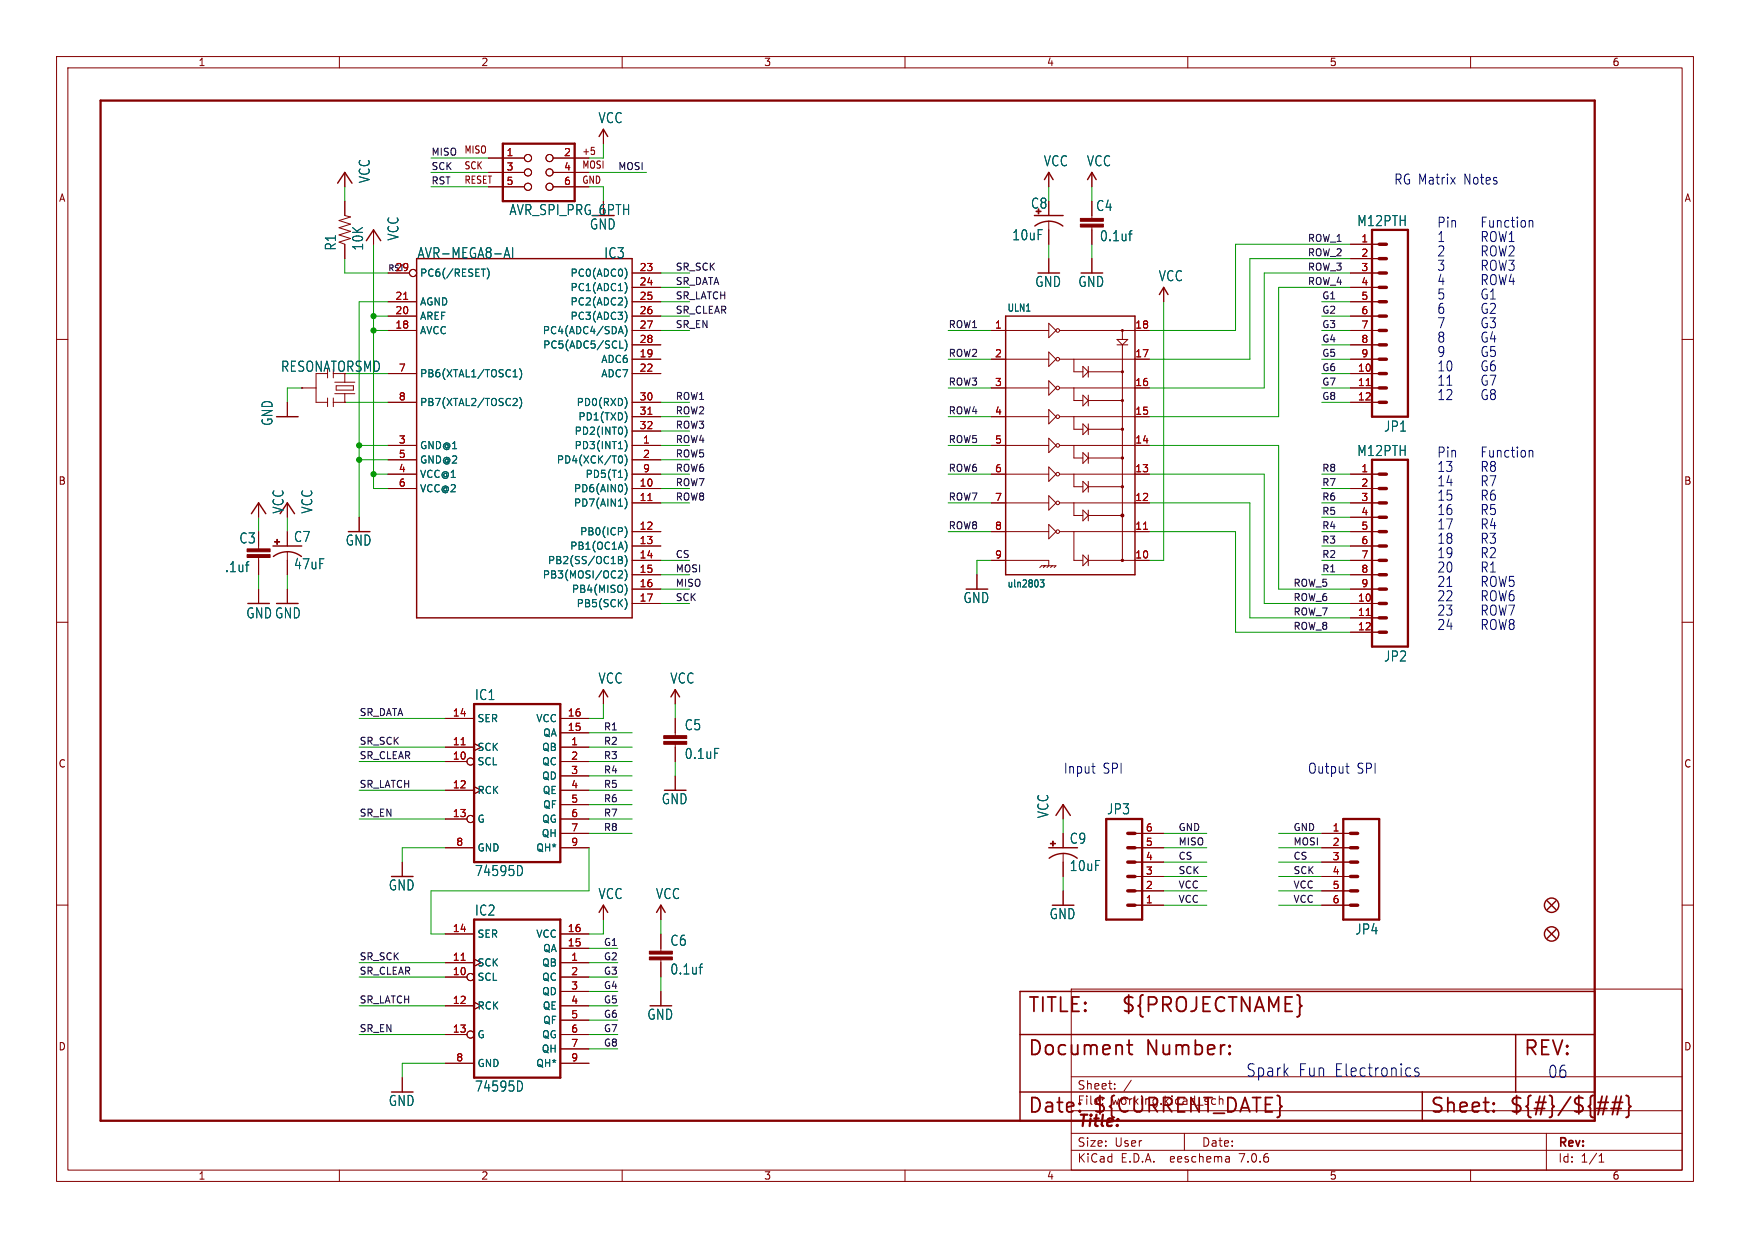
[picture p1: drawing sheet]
<svg xmlns="http://www.w3.org/2000/svg" width="309mm" height="219mm" viewBox="0 0 309 219" stroke-linecap="round" stroke-linejoin="round" font-family="sans-serif">
<g fill="none" stroke="#840000" stroke-width=".18">
<path d="M10 10h289.4v198.8h-289.4zM12 12h285.4v194.8h-285.4zM60 10v2M110 10v2M160 10v2M210 10v2M260 10v2M61 35.6v2.5l1 .3-2.1 .6 2.1 .6-2.1 .7 2.1 .6-2.1 .6 2.1 .7-2.1 .6 1.1 .4v2.5M61 30.5v2.5M86.4 27.9h6.3M86.4 30.5h6.3M86.4 33h6.3"/>
<path d="M97.8 27.9h6.3M97.8 30.5h6.3M97.8 33h6.3M105.1 26.7v.5M106.7 22.9v2.5M185.4 30.5v2.5M185.4 35.6v2.5M185.4 39.1v4.1M193 30.5v2.5M193 38.1v.5M10 60h2M66 40.6v2.6"/>
<path d="M68.6 48.3h3.8M68.6 53.3h5.1M68.6 55.9h5.1M68.6 58.4h5.1M111.8 48.3h5M111.8 50.8h5M111.8 53.3h5M111.8 55.9h5M111.8 58.4h5M175.3 58.4h10.1M185.4 45.7v2.6M185.4 57.1l1.3 1.3-1.3 1.3z"/>
<path d="M187.3 58.4h15.9M193 40.1v3.1M193 45.7v2.6M198.4 58.4v1.6M205.7 50.8v2.5M238.8 43.2h5M238.8 45.7h5M238.8 48.3h5M238.8 50.8h5M238.8 53.3h5M238.8 55.9h5M238.8 58.4h5"/>
<path d="M297.4 60h2M50.8 71.1v2.6M53.3 68.6h.1M53.3 68.6h2.6M55.9 66v5.1h2M57.9 70.4v1.5M58.9 71.1h2.1M58.9 70.4v1.5M59.2 67.6h3.5M59.2 69.6h3.5M59.4 68.2h3.1v.8h-3.1zM61 71.1h.1"/>
<path d="M61 66v1.6M61 69.6v1.5M68.6 66h5.1M68.6 71.1h5.1M68.6 78.7h5.1M111.8 66h5M111.8 71.1h5M111.8 61h5M111.8 63.5h5M111.8 78.7h5M111.8 73.7h5M111.8 76.2h5"/>
<path d="M175.3 68.6h10.1M175.3 63.5h10.1M175.3 78.7h10.1M175.3 73.7h10.1M185.4 62.2l1.3 1.3-1.3 1.3zM185.4 67.3l1.3 1.3-1.3 1.2zM185.4 72.4l1.3 1.3-1.3 1.2zM185.4 77.5l1.3 1.2-1.3 1.3zM187.3 68.6h15.9M187.3 63.5h15.9M187.3 78.7h15.9M187.3 73.7h15.9"/>
<path d="M189.9 63.5v2.2h1.6M189.9 68.6v2.2h1.6M189.9 73.7v2.2h1.6M189.9 78.7v2.3h1.6M191.5 64.8l.9 .9-.9 1zM191.5 69.8l.9 1-.9 1zM191.5 74.9l.9 1-.9 .9zM192.4 75.9h6M192.4 70.8h6M192.4 65.7h6M192.4 64.8v1.9M192.4 69.8v2"/>
<path d="M192.4 74.9v1.9M197.5 61h1.9M197.5 60h1.9l-1 1zM198.4 61v38.1M238.8 66h5M238.8 68.6h5M238.8 71.1h5M238.8 61h5M238.8 63.5h5M45.7 88.9v2.5M45.7 94v3M45.7 98.6v3"/>
<path d="M50.8 94v2.5M50.8 97.5v4.1M63.5 91.4v2.6M68.6 83.8h5.1M68.6 86.4h5.1M68.6 81.3h5.1M111.8 99.1h5M111.8 94h5M111.8 88.9h5M111.8 83.8h5M111.8 86.4h5M111.8 96.5h5"/>
<path d="M111.8 81.3h5M175.3 99.1h10.1v.9l-.3 .3M175.3 94h10.1M175.3 88.9h10.1M175.3 83.8h10.1M185.4 82.5l1.3 1.3-1.3 1.3zM185.4 87.6l1.3 1.3-1.3 1.3zM185.4 92.7l1.3 1.3-1.3 1.2zM187.3 94h15.9M187.3 88.9h15.9M187.3 83.8h15.9M189.9 94v5.1h1.6"/>
<path d="M189.9 83.8v2.2h1.6M189.9 88.9v2.2h1.6M191.5 98.1l.9 1-.9 .9zM191.5 80l.9 1-.9 .9zM191.5 85.1l.9 .9-.9 1zM191.5 90.2l.9 .9-.9 1zM192.4 99.1h10.8M192.4 91.1h6M192.4 86h6M192.4 81h6M192.4 80v1.9M192.4 85.1v1.9"/>
<path d="M192.4 90.2v1.9M192.4 98.1v1.9M238.8 99.1h5M238.8 94h5M238.8 88.9h5M238.8 83.8h5M238.8 86.4h5M238.8 96.5h5M238.8 91.4h5M10 110h2M45.7 104.1v2.6M50.8 104.1v2.6"/>
<path d="M111.8 101.6h5M111.8 104.1h5M111.8 106.7h5M172.7 101.6v2.5M183.8 100.3l.3-.3h2.6l-.3 .3M184.8 100l-.3 .3M186.1 100l-.4 .3M238.8 101.6h5M238.8 104.1h5M238.8 106.7h5M238.8 109.2h5M238.8 111.8h5"/>
<path d="M297.4 110h2M78.7 132.1h5.1M78.7 134.6h3.8M78.7 139.7h5.1M78.7 127h5.1M83.8 139.1l1.3 .6-1.3 .6M99.1 132.1h5M99.1 134.6h5M99.1 139.7h5M99.1 127h5M99.1 129.5h5M99.1 137.2h5"/>
<path d="M106.7 121.9v2.6M119.4 121.9v2.6M119.4 127v3M119.4 131.6v3M119.4 137.2v2.5M10 160h2M71.1 152.4v2.5M78.7 144.8h3.8M78.7 149.9h5.1M99.1 144.8h5M99.1 142.2h5M99.1 147.3h5"/>
<path d="M99.1 149.9h5M188 142.2v2.6M188 147.3v2.6M188 150.9v4M188 157.5v2.5M200.7 147.3h5M200.7 149.9h5M200.7 157.5h5M200.7 154.9h5M200.7 152.4h5M233.7 147.3h5.1M233.7 149.9h5.1"/>
<path d="M233.7 157.5h5.1M233.7 154.9h5.1M233.7 152.4h5.1M297.4 160h2M78.7 170.2h5.1M78.7 172.7h3.8M78.7 177.8h5.1M78.7 165.1h5.1M83.8 177.2l1.3 .6-1.3 .6M99.1 170.2h5M99.1 172.7h5M99.1 177.8h5"/>
<path d="M99.1 165.1h5M99.1 167.6h5M99.1 175.3h5M106.7 160v2.6M116.8 160v2.6M116.8 165.1v3M116.8 169.7v3M116.8 175.3v2.5M189.4 174.8h108v32h-108zM200.7 160h5M233.7 160h5.1M71.1 190.5v2.5"/>
<path d="M78.7 182.9h3.8M78.7 188h5.1M99.1 182.9h5M99.1 180.3h5M99.1 185.4h5M99.1 188h5M189.4 196.3h108M189.4 190.3h108M197.1 192.4v.1M197.1 191.6v.1M200 191l-1.3 1.9M60 206.8v2"/>
<path d="M110 206.8v2M160 206.8v2M189.4 203.3h108M189.4 200.3h108M209.4 200.3v3M210 206.8v2M217.3 204.5l.1 .9M217.4 205.4h-.2M217.4 204.8l-.2 .1M260 206.8v2M273.4 200.3v6.5M282.7 205.4h.9"/>
<path d="M282.7 204.4l.4-.5v1.5"/>
<circle cx="93.3" cy="30.5" r=".63"/>
<circle cx="93.3" cy="33" r=".63"/>
<circle cx="93.3" cy="27.9" r=".63"/>
<circle cx="97.2" cy="30.5" r=".63"/>
<circle cx="97.2" cy="33" r=".63"/>
<circle cx="97.2" cy="27.9" r=".63"/>
<circle cx="73" cy="48.3" r=".63"/>
<circle cx="187" cy="58.4" r=".32"/>
<circle cx="198.4" cy="58.4" r=".14"/>
<circle cx="187" cy="68.6" r=".32"/>
<circle cx="187" cy="73.7" r=".32"/>
<circle cx="187" cy="78.7" r=".32"/>
<circle cx="187" cy="63.5" r=".32"/>
<circle cx="198.4" cy="75.9" r=".2"/>
<circle cx="198.4" cy="65.7" r=".14"/>
<circle cx="198.4" cy="65.7" r=".18"/>
<circle cx="198.4" cy="70.8" r=".19"/>
<circle cx="187" cy="83.8" r=".32"/>
<circle cx="187" cy="94" r=".32"/>
<circle cx="187" cy="88.9" r=".32"/>
<circle cx="198.4" cy="99.1" r=".2"/>
<circle cx="198.4" cy="86" r=".2"/>
<circle cx="198.4" cy="81" r=".2"/>
<circle cx="198.4" cy="91.1" r=".2"/>
<circle cx="198.4" cy="99.1" r=".14"/>
<circle cx="198.4" cy="91.1" r=".26"/>
<circle cx="83.2" cy="134.6" r=".63"/>
<circle cx="83.2" cy="144.8" r=".63"/>
<circle cx="83.2" cy="172.7" r=".63"/>
<circle cx="83.2" cy="182.9" r=".63"/>
</g>
<path d="M17.8 17.8h264.1v180.3h-264.1zM88.9 25.4h12.7v10.2h-12.7zM242.6 40.6h6.3v33.1h-6.3zM242.6 81.3h6.3v33h-6.3zM83.8 124.5h15.3v27.9h-15.3zM195.6 144.8h6.3v17.8h-6.3zM237.5 144.8h6.3v17.8h-6.3zM83.8 162.6h15.3v27.9h-15.3z" fill="none" stroke="#840000" stroke-width=".41"/>
<g fill="none" stroke="#840000" stroke-width=".61">
<path d="M243.8 43.2h1.3M243.8 45.7h1.3M243.8 48.3h1.3M243.8 50.8h1.3M243.8 53.3h1.3M243.8 55.9h1.3M243.8 58.4h1.3M243.8 61h1.3M243.8 63.5h1.3M243.8 66h1.3M243.8 68.6h1.3M243.8 71.1h1.3"/>
<path d="M243.8 83.8h1.3M243.8 86.4h1.3M243.8 88.9h1.3M243.8 91.4h1.3M243.8 94h1.3M243.8 96.5h1.3M243.8 99.1h1.3M243.8 101.6h1.3M243.8 104.1h1.3M243.8 106.7h1.3M243.8 109.2h1.3M243.8 111.8h1.3"/>
<path d="M199.4 157.5h1.3M199.4 154.9h1.3M199.4 152.4h1.3M199.4 149.9h1.3M199.4 147.3h1.3M238.8 157.5h1.2M238.8 154.9h1.2M238.8 152.4h1.2M238.8 149.9h1.2M238.8 147.3h1.2M199.4 160h1.3M238.8 160h1.2"/>
</g>
<path d="M71.4 52.9h.7M114.5 73.2h.8M241.5 68.2h.8M114.5 88.5h.8M202.2 93.6h.7M241.5 108.8h.8M81.5 131.7h.7M81.5 169.8h.7" fill="none" stroke="#a90000" stroke-width=".18"/>
<g fill="none" stroke="#840000" stroke-width=".25">
<path d="M59.7 32.4l1.3-1.9 1.2 1.9M105.9 24.1l.8-1.2 .7 1.2M182.9 38.1h5.1M183 40a4.1 4.1 0 0 1 4.9 0M184.7 31.7l.7-1.2 .8 1.2M192.3 31.7l.7-1.2 .8 1.2M64.8 42.5l1.2-1.9 1.3 1.9M73.7 45.7h38.1v63.5h-38.1zM177.8 55.9h22.9v45.7h-22.9zM205 52.1l.7-1.3 .8 1.3M48.9 73.7h3.8M44.4 90.8l1.3-1.9 1.3 1.9"/>
<path d="M48.3 96.5h5M50.8 97.5a4.1 4.1 0 0 0-2.5 .9M50.8 97.5a4.1 4.1 0 0 1 2.5 .9M50.8 88.9l1.3 1.9M43.8 106.7h3.8M48.9 106.7h3.8M105.9 123.2l.8-1.3 .7 1.3M118.6 123.2l.8-1.3 .7 1.3M185.4 149.9h5.1M186.7 144.1l1.3-1.9 1.2 1.9M188 150.9a4.1 4.1 0 0 0-2.5 .8M188 150.9a4.1 4.1 0 0 1 2.4 .8"/>
<path d="M273.6 159.3l1.5 1.5M275.1 159.3l-1.5 1.5M105.9 161.3l.8-1.3 .7 1.3M116.1 161.3l.7-1.3 .8 1.3M180.3 175.3h101.6v22.8h-101.6zM273.6 164.3l1.5 1.6M275.1 164.3l-1.5 1.6M180.3 193h101.6M180.3 182.9h101.6M251.5 193v5.1M268 182.9v10.1"/>
<circle cx="274.3" cy="160" r="1.27"/>
<circle cx="274.3" cy="165.1" r="1.27"/>
</g>
<g fill="none" stroke="#006464" stroke-width=".18">
<path d="M85.1 47.6h.7M86.1 47.4a1.46 1.46 0 0 1 0 1.9M89.1 45.6l.5-1.8 .5 1.8M89.3 45.1h.7M90.6 43.8v1.8M109.5 58.6h.6M109.8 57.7l.4 1.3M110.5 47.4a1.49 1.49 0 0 1 0 1.9M110.5 50a1.49 1.49 0 0 1 0 1.8M110.5 52.5a1.49 1.49 0 0 1 0 1.8M110.5 55.1a1.49 1.49 0 0 1 0 1.8M110.5 57.6a1.47 1.47 0 0 1 0 1.9"/>
<path d="M199.6 41.4h.5M200.1 40.8l-.3 .1M90.7 66.6h.7M90.9 70.4l.4 .1 .1 .3-.7 .9h.7M91 65.5l.1-.2v1.3M91.9 65.2a1.46 1.46 0 0 1 0 1.9M91.9 70.2a1.46 1.46 0 0 1 0 2M109.6 61.5h.6M110.5 77.9a1.46 1.46 0 0 1 0 1.9M110.5 60.1a1.46 1.46 0 0 1 0 1.9M110.5 75.4a1.47 1.47 0 0 1 0 1.9M110.7 70.5l.1 .6-.1 .8"/>
<path d="M110.8 73.3v.9M109.3 98.4l.6 .1 .1 .2-.2 .3M109.3 99h.5M109.6 80.6a.68 .68 0 0 1 .5 .6 .68 .68 0 0 1-.5 .7M109.8 99l.3 .2-.1 .3-.7 .1M110.5 80.4a1.46 1.46 0 0 1 0 1.9M110.5 88a1.46 1.46 0 0 1 0 2M110.5 93.1a1.46 1.46 0 0 1 0 1.9M110.5 95.6a1.46 1.46 0 0 1 0 2M110.5 98.2a1.46 1.46 0 0 1 0 1.9M110.5 83a1.49 1.49 0 0 1 0 1.8M110.5 85.5a1.47 1.47 0 0 1 0 1.9"/>
<path d="M109.5 100.9l.4 .1 .2 .3-.8 .9h.8M110.5 100.7a1.46 1.46 0 0 1 0 2M110.5 103.3a1.49 1.49 0 0 1 0 1.8M110.5 105.9a1.47 1.47 0 0 1 0 1.8M183.9 102.5h.7l-.4 .5 .3 .1v.5l-.1 .2-.5-.2M91.9 153a1.03 1.03 0 0 1 0 1.8M123.6 171h.6M124.2 170.4l-.3 .1M91.9 191.1a1.03 1.03 0 0 1 0 1.8"/>
</g>
<g fill="none" stroke="#840000" stroke-width=".32">
<path d="M190.9 196.3l.1 .1-.1 .2M199.2 184.7h1M199.6 183.9v2.1l.1 .3 .5 .1M217.4 186.2l.1 .1-.1 .1M217.4 186.2l-.1 .1 .1 .1M217.4 184.8v.3M217.4 186.2v.2M217.4 184.8l.1 .1-.1 .2M217.4 184.8l-.1 .1 .1 .2M264.1 196.3l.1 .1-.1 .2M264.1 196.3l-.1 .1 .1 .2M264.1 195v.2"/>
<path d="M264.1 196.3v.3M264.1 195l.1 .1-.1 .1M264.1 195l-.1 .1 .1 .1M282.3 196h1.8M282.5 194.9h1.8M284.1 193.8l-.7 3.2M284.8 196h1.8M285.1 194.9h1.8M285.8 193.8l-.7 3.2M286.6 193.8l-.7 3.2M287.5 193.7l.3 .1 .2 .2v1.2l.3 .4-.3 .4v1.2l-.2 .2-.3 .1"/>
</g>
<g fill="#840000" stroke="#840000" stroke-width=".18">
<path d="M43.7 98h4.1v.6h-4.1z"/>
<path d="M43.7 97h4.1v.5h-4.1z"/>
<path d="M185.7 149.1h.9v.1h-.9z"/>
<path d="M186.1 148.7h.1v.9h-.1z"/>
<path d="M191 38.6h4.1v.5h-4.1z"/>
<path d="M191 39.6h4.1v.5h-4.1z"/>
<path d="M114.8 169.2h4.1v.5h-4.1z"/>
<path d="M114.8 168.1h4.1v.6h-4.1z"/>
<path d="M117.3 131.1h4.1v.5h-4.1z"/>
<path d="M117.3 130h4.1v.6h-4.1z"/>
<path d="M48.5 95.7h.9v.2h-.9z"/>
<path d="M48.9 95.3h.2v.9h-.2z"/>
<circle cx="198.4" cy="91.1" r=".14"/>
<circle cx="198.4" cy="81" r=".14"/>
<circle cx="198.4" cy="75.9" r=".14"/>
<circle cx="198.4" cy="58.4" r=".14"/>
</g>
<path d="M270.4 39.1a.37 .37 0 0 1 .5 0l.1 1.1M270.4 79.8a.37 .37 0 0 1 .5-.1l.1 1.1M193 135.5h.6M193.5 136.7h.1M237.9 135.5h.6M238.2 136.6l.3 .1M250.8 188.9l-.4-.1a.38 .38 0 0 0-.3 .3 .38 .38 0 0 0 .3 .4h.2a.38 .38 0 0 1 .3 .4 .38 .38 0 0 1-.3 .3l-.5-.1" fill="none" stroke="#0000c2" stroke-width=".18"/>
<g fill="none" stroke="#009600" stroke-width=".18">
<path d="M61 33v2.6M76.2 30.5h10.2M76.2 27.9h10.2M76.2 33h10.2M104.1 30.5h10.2M106.7 25.4v2.5h-2.6M106.7 33v2.6M185.4 33v2.6M193 33v2.6M61 45.7v2.6h7.6M66 58.4h2.6M66 55.9h2.6"/>
<path d="M66 43.2v43.2h2.6M68.6 53.3h-5.1v38.1M116.8 58.4h5.1M116.8 48.3h5.1M116.8 55.9h5.1M116.8 53.3h5.1M116.8 50.8h5.1M167.6 58.4h7.7M185.4 43.2v2.5M193 43.2v2.5M205.7 53.3v45.8h-2.5M233.7 58.4h5.1"/>
<path d="M233.7 55.9h5.1M233.7 53.3h5.1M238.8 45.7h-17.8v17.8h-17.8M238.8 43.2h-20.4v15.2h-15.2M238.8 50.8h-12.7v22.9h-22.9M238.8 48.3h-15.3v20.3h-20.3M53.3 68.6h-2.5v2.5M61 66h7.6M61 71.1h7.6M63.5 78.7h5.1M116.8 78.7h5.1M116.8 73.7h5.1"/>
<path d="M116.8 71.1h5.1M116.8 76.2h5.1M167.6 68.6h7.7M167.6 63.5h7.7M167.6 78.7h7.7M167.6 73.7h7.7M203.2 78.7h22.9v25.4h12.7M233.7 68.6h5.1M233.7 63.5h5.1M233.7 66h5.1M233.7 71.1h5.1M233.7 61h5.1"/>
<path d="M45.7 91.4v2.6M50.8 91.4v2.6M63.5 81.3h5.1M66 83.8h2.6M116.8 99.1h5.1M116.8 88.9h5.1M116.8 83.8h5.1M116.8 81.3h5.1M116.8 86.4h5.1M167.6 94h7.7M167.6 88.9h7.7M167.6 83.8h7.7"/>
<path d="M175.3 99.1h-2.6v2.5M203.2 88.9h17.8v20.3h17.8M203.2 94h15.2v17.8h20.4M203.2 83.8h20.3v22.9h15.3M233.7 99.1h5.1M233.7 94h5.1M233.7 88.9h5.1M233.7 83.8h5.1M233.7 86.4h5.1M233.7 96.5h5.1M233.7 91.4h5.1M45.7 101.6v2.5"/>
<path d="M50.8 101.6v2.5M116.8 106.7h5.1M116.8 104.1h5.1M116.8 101.6h5.1M233.7 101.6h5.1M63.5 134.6h15.2M63.5 139.7h15.2M63.5 132.1h15.2M63.5 127h15.2M104.1 134.6h7.7M104.1 139.7h7.7M104.1 132.1h7.7"/>
<path d="M104.1 129.5h7.7M104.1 137.2h7.7M106.7 124.5v2.5h-2.6M119.4 124.5v2.5M119.4 134.6v2.6M63.5 144.8h15.2M78.7 149.9h-7.6v2.5M104.1 149.9v7.6h-27.9v7.6h2.5M104.1 147.3h7.7M104.1 144.8h7.7M104.1 142.2h7.7M188 144.8v2.5"/>
<path d="M188 154.9v2.6M205.7 152.4h7.7M205.7 149.9h7.7M205.7 154.9h7.7M205.7 157.5h7.7M205.7 147.3h7.7M226.1 152.4h7.6M226.1 149.9h7.6M226.1 154.9h7.6M226.1 157.5h7.6M226.1 147.3h7.6M63.5 172.7h15.2"/>
<path d="M63.5 170.2h15.2M63.5 177.8h15.2M104.1 175.3h5.1M104.1 167.6h5.1M104.1 172.7h5.1M104.1 170.2h5.1M104.1 177.8h5.1M106.7 162.6v2.5h-2.6M116.8 162.6v2.5M116.8 172.7v2.6M205.7 160h7.7M226.1 160h7.6"/>
<path d="M63.5 182.9h15.2M78.7 188h-7.6v2.5M104.1 182.9h5.1M104.1 180.3h5.1M104.1 185.4h5.1"/>
</g>
<g fill="#009600" stroke="#009600" stroke-width=".18">
<circle cx="63.5" cy="78.7" r=".46"/>
<circle cx="63.5" cy="81.3" r=".46"/>
<circle cx="66" cy="55.9" r=".46"/>
<circle cx="66" cy="58.4" r=".46"/>
<circle cx="66" cy="83.8" r=".46"/>
</g>
<g font-size="3.5" fill="#840000">
<text x="181.6" y="179.4">TITLE:</text>
<text x="198.1" y="179.4">${PROJECTNAME}</text>
<text x="181.6" y="187">Document</text>
<text x="202.6" y="187">Number:</text>
<text x="269.2" y="187">REV:</text>
<text x="181.6" y="197.1">Date:</text>
<text x="193" y="197.1">${CURRENT_DATE}</text>
<text x="252.7" y="197.1">Sheet:</text>
<text x="266.7" y="197.1">${#}/${##}</text>
</g>
<g font-size="3" fill="#0000c2">
<text x="220.2" y="190.5">Spark</text>
<text x="229.5" y="190.5">Fun Electronics</text>
<text x="273.6" y="190.8">06</text>
</g>
<text font-size="2.8" fill="#840000" x="190.4" y="199.7">Title:</text>
<g font-size="2.5" fill="#006464">
<text x="105.7" y="22">VCC</text>
<text x="184.5" y="29.6">VCC</text>
<text x="192.1" y="29.6">VCC</text>
<text x="65.6" y="32.5" transform="rotate(-90 65.6 32.5)">VCC</text>
<text x="90" y="38.2">AVR_SPI_PRG_6PTH</text>
<text x="104.2" y="40.8">GND</text>
<text x="182.2" y="37.1">C8</text>
<text x="239.9" y="40.2">M12PTH</text>
<text x="59.6" y="44.4" transform="rotate(-90 59.6 44.4)">R1</text>
<text x="64.4" y="44.4" transform="rotate(-90 64.4 44.4)">10K</text>
<text x="70.7" y="42.6" transform="rotate(-90 70.7 42.6)">VCC</text>
<text x="73.7" y="45.9">AVR-MEGA8-AI</text>
<text x="106.7" y="45.9">IC3</text>
<text x="178.9" y="42.7">10uF</text>
<text x="194.4" y="42.9">0.1uf</text>
<text x="182.9" y="50.9">GND</text>
<text x="190.6" y="50.9">GND</text>
<text x="204.8" y="49.9">VCC</text>
<text x="48.4" y="75.4" transform="rotate(-90 48.4 75.4)">GND</text>
<text x="244.6" y="76.5">JP1</text>
<text x="239.9" y="80.8">M12PTH</text>
<text x="50.4" y="90.9" transform="rotate(-90 50.4 90.9)">VCC</text>
<text x="55.4" y="90.9" transform="rotate(-90 55.4 90.9)">VCC</text>
<text x="39.7" y="101.4">.1uf</text>
<text x="42.2" y="96.3">C3</text>
<text x="51.9" y="96">C7</text>
<text x="51.9" y="100.9">47uF</text>
<text x="61" y="96.7">GND</text>
<text x="170.2" y="106.8">GND</text>
<text x="43.4" y="109.5">GNDGND</text>
<text x="244.6" y="117.2">JP2</text>
<text x="83.9" y="124">IC1</text>
<text x="105.7" y="121">VCC</text>
<text x="118.4" y="121">VCC</text>
<text x="121" y="129.3">C5</text>
<text x="121" y="134.4">0.1uF</text>
<text x="116.9" y="142.4">GND</text>
<text x="185.6" y="144.7" transform="rotate(-90 185.6 144.7)">VCC</text>
<text x="189" y="149.4">C9</text>
<text x="195.6" y="144.2">JP3</text>
<text x="83.9" y="155.1">74595D</text>
<text x="189" y="154.2">10uF</text>
<text x="68.6" y="157.6">GND</text>
<text x="105.7" y="159.1">VCC</text>
<text x="115.9" y="159.1">VCC</text>
<text x="83.9" y="162.1">IC2</text>
<text x="118.4" y="167.4">C6</text>
<text x="185.5" y="162.7">GND</text>
<text x="239.5" y="165.4">JP4</text>
<text x="118.4" y="172.5">0.1uf</text>
<text x="114.4" y="180.5">GND</text>
<text x="68.6" y="195.7">GND</text>
<text x="83.9" y="193.2">74595D</text>
</g>
<g font-size="2.5" fill="#0000c2">
<text x="246.4" y="32.8">RG Matrix</text>
<text x="258.9" y="32.8">Notes</text>
<text x="254" y="40.4">Pin</text>
<text x="261.6" y="40.4">Function</text>
<text x="254" y="45.5">2</text>
<text x="254" y="42.9">1</text>
<text x="261.6" y="42.9">ROW1</text>
<text x="261.6" y="45.5">ROW2</text>
<text x="254" y="48">3</text>
<text x="254" y="50.6">4</text>
<text x="254" y="53.1">5</text>
<text x="261.6" y="48">ROW3</text>
<text x="261.6" y="50.6">ROW4</text>
<text x="261.6" y="53.1">G1</text>
<text x="254" y="55.6">6</text>
<text x="254" y="58.2">7</text>
<text x="261.6" y="58.2">G3</text>
<text x="261.6" y="55.6">G2</text>
<text x="254" y="65.8">10</text>
<text x="254" y="63.3">9</text>
<text x="254" y="60.7">8</text>
<text x="261.6" y="63.3">G5</text>
<text x="261.6" y="65.8">G6</text>
<text x="261.6" y="60.7">G4</text>
<text x="254" y="70.9">12</text>
<text x="254" y="68.3">11</text>
<text x="261.6" y="70.9">G8</text>
<text x="261.6" y="68.3">G7</text>
<text x="254" y="83.6">13</text>
<text x="254" y="81">Pin</text>
<text x="261.6" y="81">Function</text>
<text x="261.6" y="83.6">R8</text>
<text x="254" y="88.7">15</text>
<text x="254" y="86.1">14</text>
<text x="261.6" y="88.7">R6</text>
<text x="261.6" y="86.1">R7</text>
<text x="254" y="91.2">16</text>
<text x="254" y="93.7">17</text>
<text x="261.6" y="93.7">R4</text>
<text x="261.6" y="91.2">R5</text>
<text x="254" y="96.3">18</text>
<text x="254" y="101.4">20</text>
<text x="254" y="98.8">19</text>
<text x="261.6" y="101.4">R1</text>
<text x="261.6" y="96.3">R3</text>
<text x="261.6" y="98.8">R2</text>
<text x="254" y="106.4">22</text>
<text x="254" y="103.9">21</text>
<text x="261.6" y="103.9">ROW5</text>
<text x="261.6" y="106.4">ROW6</text>
<text x="254" y="111.5">24</text>
<text x="254" y="109">23</text>
<text x="261.6" y="109">ROW7</text>
<text x="261.6" y="111.5">ROW8</text>
<text x="188" y="136.9">Input</text>
<text x="195" y="136.9">SPI</text>
<text x="231.1" y="136.9">Output</text>
<text x="239.9" y="136.9">SPI</text>
</g>
<g font-size="2.5" fill="#840000">
<text x="193.7" y="37.5">C4</text>
<text x="49.6" y="65.9">RESONATORSMD</text>
</g>
<g font-size="2.1" fill="#840000">
<text x="190.4" y="195.5">File:</text>
<text x="190.4" y="192.8">Sheet:</text>
<text x="196.5" y="195.5">working.kicad_sch</text>
<text x="190.4" y="202.9">Size:</text>
<text x="197.1" y="202.9">User</text>
<text x="212.4" y="202.9">Date:</text>
<text x="275.4" y="203.1">Rev:</text>
<text x="190.4" y="205.7">KiCad</text>
<text x="198.1" y="205.7">E.D.A.</text>
<text x="207" y="205.7">eeschema</text>
<text x="219.4" y="205.7">7.0.6</text>
<text x="275.4" y="205.7">Id:</text>
<text x="279.5" y="205.7">1/1</text>
</g>
<g font-size="1.8" fill="#840000">
<text x="35" y="11.9">1</text>
<text x="85" y="11.9">2</text>
<text x="135" y="11.9">3</text>
<text x="185" y="11.9">4</text>
<text x="235" y="11.9">5</text>
<text x="285" y="11.9">6</text>
<text x="82" y="27.3">MISO</text>
<text x="102.8" y="27.6">+5</text>
<text x="10.3" y="35.9">A</text>
<text x="82" y="32.7">RESET</text>
<text x="82" y="30.1">SCK</text>
<text x="102.8" y="30">MOSI</text>
<text x="297.7" y="35.9">A</text>
<text x="10.3" y="85.9">B</text>
<text x="297.6" y="85.9">B</text>
<text x="10.3" y="135.9">C</text>
<text x="297.6" y="135.9">C</text>
<text x="10.3" y="185.9">D</text>
<text x="297.6" y="185.9">D</text>
<text x="35" y="208.7">1</text>
<text x="85" y="208.7">2</text>
<text x="135" y="208.7">3</text>
<text x="185" y="208.7">4</text>
<text x="235" y="208.7">5</text>
<text x="285" y="208.7">6</text>
</g>
<g font-size="1.8" fill="#a90000">
<text x="89.5" y="27.7">1</text>
<text x="99.6" y="27.7">2</text>
<text x="89.5" y="30.2">3</text>
<text x="89.5" y="32.8">5</text>
<text x="99.6" y="30.2">4</text>
<text x="99.6" y="32.8">6</text>
<text x="240.6" y="42.9">1</text>
<text x="240.6" y="45.5">2</text>
<text x="69.8" y="53.1">21</text>
<text x="69.8" y="48">29</text>
<text x="113" y="48">23</text>
<text x="113" y="50.5">24</text>
<text x="113" y="53.1">25</text>
<text x="240.6" y="48">3</text>
<text x="240.6" y="50.5">4</text>
<text x="240.6" y="53.1">5</text>
<text x="69.8" y="58.2">18</text>
<text x="69.8" y="55.6">20</text>
<text x="113" y="55.6">26</text>
<text x="113" y="58.2">27</text>
<text x="175.8" y="58.2">1</text>
<text x="200.6" y="58.2">18</text>
<text x="240.6" y="55.6">6</text>
<text x="240.6" y="58.2">7</text>
<text x="70.4" y="65.8">7</text>
<text x="113" y="63.2">19</text>
<text x="113" y="65.8">22</text>
<text x="113" y="60.7">28</text>
<text x="175.8" y="63.2">2</text>
<text x="200.6" y="63.2">17</text>
<text x="240" y="65.8">10</text>
<text x="240.6" y="60.7">8</text>
<text x="240.6" y="63.2">9</text>
<text x="70.4" y="70.9">8</text>
<text x="113" y="70.9">30</text>
<text x="175.8" y="68.3">3</text>
<text x="200.6" y="68.3">16</text>
<text x="240" y="68.3">11</text>
<text x="240" y="70.9">12</text>
<text x="113" y="73.4">31</text>
<text x="113" y="75.9">32</text>
<text x="175.8" y="73.4">4</text>
<text x="200.6" y="73.4">15</text>
<text x="70.4" y="78.5">3</text>
<text x="70.4" y="83.6">4</text>
<text x="70.4" y="81">5</text>
<text x="113.6" y="78.5">1</text>
<text x="113.6" y="81">2</text>
<text x="113.6" y="83.6">9</text>
<text x="175.8" y="78.5">5</text>
<text x="175.8" y="83.6">6</text>
<text x="200.6" y="83.6">13</text>
<text x="200.6" y="78.5">14</text>
<text x="240.6" y="83.6">1</text>
<text x="70.4" y="86.1">6</text>
<text x="113" y="86.1">10</text>
<text x="113" y="88.6">11</text>
<text x="175.8" y="88.6">7</text>
<text x="200.6" y="88.6">12</text>
<text x="240.6" y="86.1">2</text>
<text x="240.6" y="88.6">3</text>
<text x="113" y="93.7">12</text>
<text x="175.8" y="93.7">8</text>
<text x="200.6" y="93.7">11</text>
<text x="240.6" y="91.2">4</text>
<text x="240.6" y="93.7">5</text>
<text x="113" y="96.3">13</text>
<text x="113" y="98.8">14</text>
<text x="113" y="101.3">15</text>
<text x="175.8" y="98.8">9</text>
<text x="200.6" y="98.8">10</text>
<text x="240.6" y="96.3">6</text>
<text x="240.6" y="98.8">7</text>
<text x="240.6" y="101.3">8</text>
<text x="113" y="103.9">16</text>
<text x="113" y="106.4">17</text>
<text x="240" y="106.4">10</text>
<text x="240.6" y="103.9">9</text>
<text x="240" y="109">11</text>
<text x="240" y="111.5">12</text>
<text x="80" y="131.8">11</text>
<text x="80" y="126.7">14</text>
<text x="100.3" y="129.3">15</text>
<text x="100.3" y="126.7">16</text>
<text x="100.9" y="131.8">1</text>
<text x="80" y="134.4">10</text>
<text x="100.9" y="134.4">2</text>
<text x="100.9" y="136.9">3</text>
<text x="80" y="139.4">12</text>
<text x="100.9" y="139.4">4</text>
<text x="100.9" y="142">5</text>
<text x="80" y="144.5">13</text>
<text x="80.6" y="149.6">8</text>
<text x="100.9" y="144.5">6</text>
<text x="100.9" y="147.1">7</text>
<text x="100.9" y="149.6">9</text>
<text x="202.5" y="149.6">5</text>
<text x="202.5" y="147.1">6</text>
<text x="235.5" y="147.1">1</text>
<text x="235.5" y="149.6">2</text>
<text x="202.5" y="154.7">3</text>
<text x="202.5" y="152.1">4</text>
<text x="235.5" y="152.1">3</text>
<text x="235.5" y="154.7">4</text>
<text x="202.5" y="159.8">1</text>
<text x="202.5" y="157.2">2</text>
<text x="235.5" y="157.2">5</text>
<text x="235.5" y="159.8">6</text>
<text x="80" y="164.8">14</text>
<text x="100.3" y="167.4">15</text>
<text x="100.3" y="164.8">16</text>
<text x="80" y="172.5">10</text>
<text x="80" y="169.9">11</text>
<text x="100.9" y="169.9">1</text>
<text x="100.9" y="172.5">2</text>
<text x="80" y="177.5">12</text>
<text x="100.9" y="175">3</text>
<text x="100.9" y="177.5">4</text>
<text x="80" y="182.6">13</text>
<text x="100.9" y="180.1">5</text>
<text x="100.9" y="182.6">6</text>
<text x="100.9" y="185.2">7</text>
<text x="80.6" y="187.7">8</text>
<text x="100.9" y="187.7">9</text>
</g>
<text font-size="1.8" fill="#009600" x="102.8" y="32.7">GND</text>
<g font-size="1.8" fill="#006464">
<text x="74.2" y="49.1">PC6(/RESET)</text>
<text x="100.8" y="49.1">PC0(ADC0)</text>
<text x="100.8" y="51.7">PC1(ADC1)</text>
<text x="74.2" y="59.3">AVCC</text>
<text x="74.2" y="56.7">AREF</text>
<text x="74.2" y="54.2">AGND</text>
<text x="95.9" y="59.3">PC4(ADC4/SDA)</text>
<text x="100.8" y="54.2">PC2(ADC2)</text>
<text x="100.8" y="56.7">PC3(ADC3)</text>
<text x="178" y="55.3">ULN1</text>
<text x="95.9" y="61.8">PC5(ADC5/SCL)</text>
<text x="106.2" y="64.4">ADC6</text>
<text x="74.2" y="66.9">PB6(XTAL1/TOSC1)</text>
<text x="74.2" y="72">PB7(XTAL2/TOSC2)</text>
<text x="101.9" y="72">PD0(RXD)</text>
<text x="106.2" y="66.9">ADC7</text>
<text x="101.5" y="77.1">PD2(INT0)</text>
<text x="102.2" y="74.5">PD1(TXD)</text>
<text x="74.2" y="79.6">GND@1</text>
<text x="74.2" y="82.1">GND@2</text>
<text x="98.3" y="82.1">PD4(XCK/T0)</text>
<text x="101.5" y="79.6">PD3(INT1)</text>
<text x="74.2" y="84.7">VCC@1</text>
<text x="74.2" y="87.2">VCC@2</text>
<text x="101.4" y="87.2">PD6(AIN0)</text>
<text x="101.4" y="89.8">PD7(AIN1)</text>
<text x="103.4" y="84.7">PD5(T1)</text>
<text x="102.5" y="94.8">PB0(ICP)</text>
<text x="96.8" y="99.9">PB2(SS/OC1B)</text>
<text x="100.7" y="97.4">PB1(OC1A)</text>
<text x="95.9" y="102.5">PB3(MOSI/OC2)</text>
<text x="101" y="105">PB4(MISO)</text>
<text x="101.9" y="107.5">PB5(SCK)</text>
<text x="178" y="104.1">uln2803</text>
<text x="84.3" y="127.9">SER</text>
<text x="94.7" y="127.9">VCC</text>
<text x="95.9" y="130.4">QA</text>
<text x="84.3" y="135.5">SCL</text>
<text x="84.3" y="132.9">SCK</text>
<text x="95.7" y="132.9">QB</text>
<text x="95.7" y="135.5">QC</text>
<text x="84.3" y="140.6">RCK</text>
<text x="95.7" y="138">QD</text>
<text x="95.9" y="140.6">QE</text>
<text x="95.9" y="143.1">QF</text>
<text x="84.3" y="145.6">G</text>
<text x="95.7" y="148.2">QH</text>
<text x="95.7" y="145.6">QG</text>
<text x="84.3" y="150.7">GND</text>
<text x="94.7" y="150.7">QH*</text>
<text x="84.3" y="166">SER</text>
<text x="94.7" y="166">VCC</text>
<text x="84.3" y="173.6">SCL</text>
<text x="84.3" y="171">SCK</text>
<text x="95.7" y="171">QB</text>
<text x="95.7" y="173.6">QC</text>
<text x="95.9" y="168.5">QA</text>
<text x="84.3" y="178.7">RCK</text>
<text x="95.7" y="176.1">QD</text>
<text x="95.9" y="178.7">QE</text>
<text x="84.3" y="183.7">G</text>
<text x="95.7" y="183.7">QG</text>
<text x="95.9" y="181.2">QF</text>
<text x="84.3" y="188.8">GND</text>
<text x="94.7" y="188.8">QH*</text>
<text x="95.7" y="186.3">QH</text>
</g>
<g font-size="1.7" fill="#0f0f0f">
<text x="76.2" y="27.6">MISO</text>
<text x="76.2" y="32.7">RST</text>
<text x="76.2" y="30.1">SCK</text>
<text x="109.2" y="30.1">MOSI</text>
<text x="119.4" y="47.9">SR_SCK</text>
<text x="231.1" y="42.8">ROW_1</text>
<text x="231.1" y="45.4">ROW_2</text>
<text x="231.1" y="47.9">ROW_3</text>
<text x="119.4" y="50.5">SR_DATA</text>
<text x="119.4" y="53">SR_LATCH</text>
<text x="231.1" y="50.5">ROW_4</text>
<text x="233.7" y="53">G1</text>
<text x="119.4" y="58.1">SR_EN</text>
<text x="119.4" y="55.5">SR_CLEAR</text>
<text x="167.6" y="58.1">ROW1</text>
<text x="233.7" y="55.5">G2</text>
<text x="233.7" y="58.1">G3</text>
<text x="167.6" y="63.2">ROW2</text>
<text x="233.7" y="60.6">G4</text>
<text x="233.7" y="63.2">G5</text>
<text x="233.7" y="65.7">G6</text>
<text x="119.4" y="70.8">ROW1</text>
<text x="167.6" y="68.2">ROW3</text>
<text x="233.7" y="70.8">G8</text>
<text x="233.7" y="68.2">G7</text>
<text x="119.4" y="73.3">ROW2</text>
<text x="119.4" y="75.9">ROW3</text>
<text x="167.6" y="73.3">ROW4</text>
<text x="119.4" y="83.5">ROW6</text>
<text x="119.4" y="78.4">ROW4</text>
<text x="119.4" y="80.9">ROW5</text>
<text x="167.6" y="83.5">ROW6</text>
<text x="167.6" y="78.4">ROW5</text>
<text x="233.7" y="83.5">R8</text>
<text x="119.4" y="86">ROW7</text>
<text x="119.4" y="88.6">ROW8</text>
<text x="167.6" y="88.6">ROW7</text>
<text x="233.7" y="86">R7</text>
<text x="233.7" y="88.6">R6</text>
<text x="167.6" y="93.6">ROW8</text>
<text x="233.7" y="91.1">R5</text>
<text x="233.7" y="93.6">R4</text>
<text x="119.4" y="101.3">MOSI</text>
<text x="119.4" y="98.7">CS</text>
<text x="233.7" y="96.2">R3</text>
<text x="233.7" y="101.3">R1</text>
<text x="233.7" y="98.7">R2</text>
<text x="119.4" y="106.3">SCK</text>
<text x="119.4" y="103.8">MISO</text>
<text x="228.6" y="103.8">ROW_5</text>
<text x="228.6" y="106.3">ROW_6</text>
<text x="228.6" y="111.4">ROW_8</text>
<text x="228.6" y="108.9">ROW_7</text>
<text x="63.5" y="131.7">SR_SCK</text>
<text x="63.5" y="126.7">SR_DATA</text>
<text x="106.7" y="131.7">R2</text>
<text x="106.7" y="129.2">R1</text>
<text x="63.5" y="134.3">SR_CLEAR</text>
<text x="106.7" y="134.3">R3</text>
<text x="106.7" y="136.8">R4</text>
<text x="63.5" y="139.4">SR_LATCH</text>
<text x="106.7" y="139.4">R5</text>
<text x="106.7" y="141.9">R6</text>
<text x="63.5" y="144.4">SR_EN</text>
<text x="106.7" y="144.4">R7</text>
<text x="106.7" y="147">R8</text>
<text x="208.3" y="149.5">MISO</text>
<text x="208.3" y="147">GND</text>
<text x="228.6" y="149.5">MOSI</text>
<text x="228.6" y="147">GND</text>
<text x="208.3" y="154.6">SCK</text>
<text x="208.3" y="152.1">CS</text>
<text x="228.6" y="154.6">SCK</text>
<text x="228.6" y="152.1">CS</text>
<text x="208.3" y="157.1">VCC</text>
<text x="208.3" y="159.7">VCC</text>
<text x="228.6" y="157.1">VCC</text>
<text x="228.6" y="159.7">VCC</text>
<text x="106.7" y="167.3">G1</text>
<text x="63.5" y="172.4">SR_CLEAR</text>
<text x="63.5" y="169.8">SR_SCK</text>
<text x="106.7" y="172.4">G3</text>
<text x="106.7" y="169.8">G2</text>
<text x="63.5" y="177.5">SR_LATCH</text>
<text x="106.7" y="174.9">G4</text>
<text x="106.7" y="180">G6</text>
<text x="106.7" y="177.5">G5</text>
<text x="63.5" y="182.5">SR_EN</text>
<text x="106.7" y="185.1">G8</text>
<text x="106.7" y="182.5">G7</text>
</g>
<text font-size="1.4" fill="#0f0f0f" x="68.6" y="48">RST</text>
</svg>
